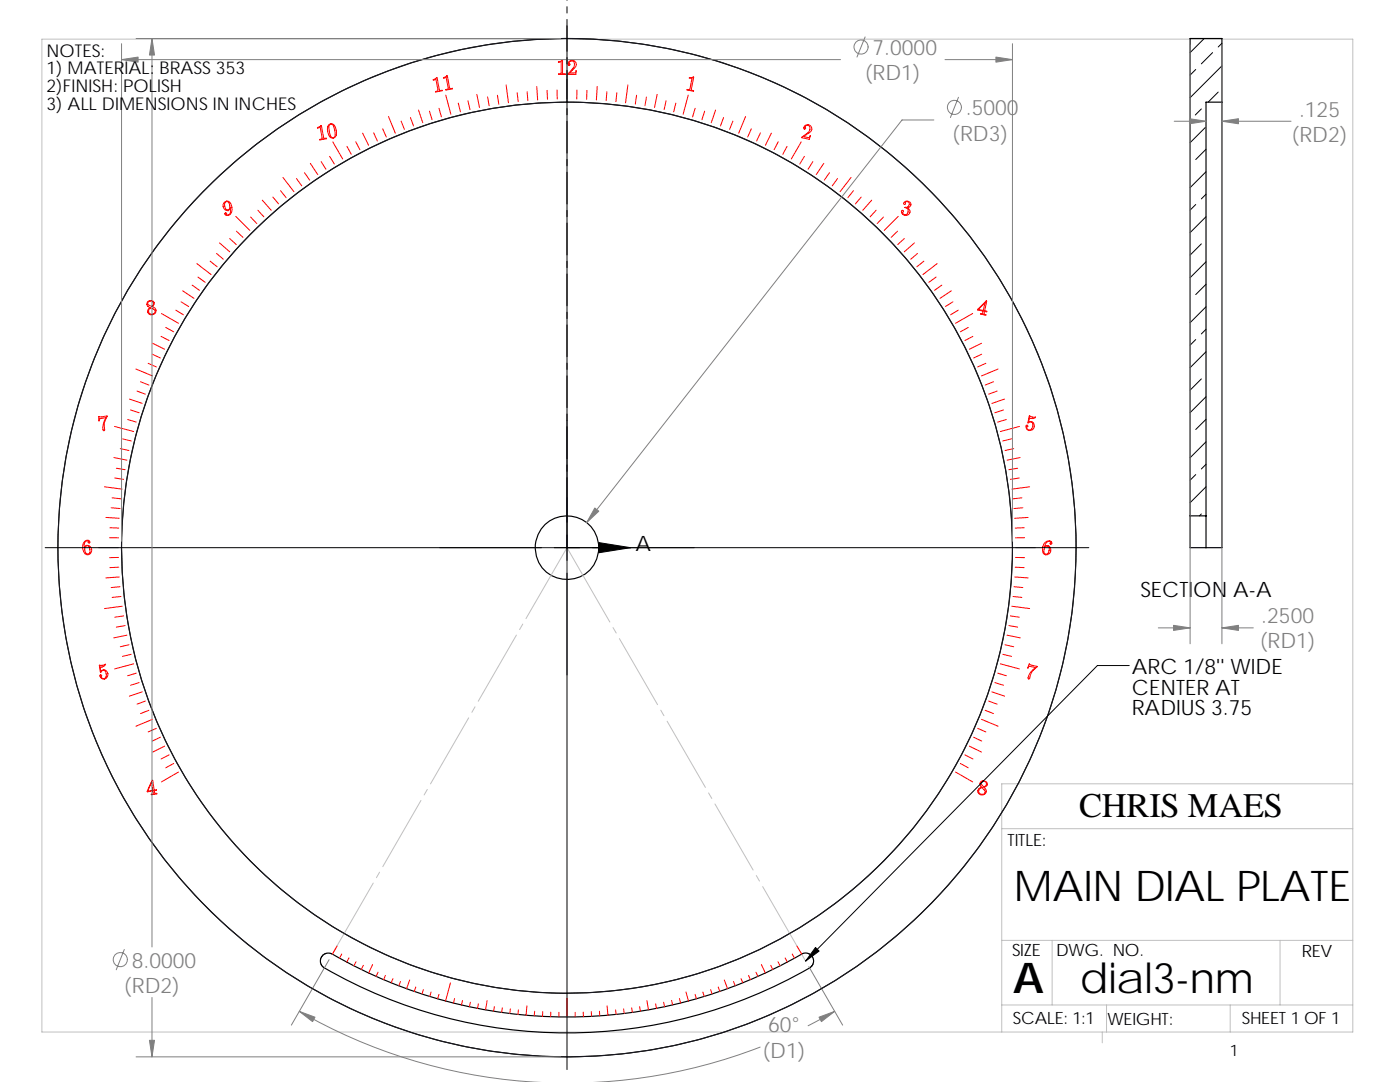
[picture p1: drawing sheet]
<svg xmlns="http://www.w3.org/2000/svg" width="279mm" height="216mm" viewBox="0 0 279 216" stroke-linecap="round" stroke-linejoin="round" font-family="sans-serif">
<g fill="none" stroke="#c0c0c0" stroke-width=".2">
<path d="M8.4 7.8h261.6v198.1h-261.6zM103.1 126.7l-7.7 13.2M104.3 124.5l-.6 1.1M105 123.4l8.2-14.1 8.5 14.8M122.3 125.2l.7 1.1M123.6 127.4l7.6 13.2M84 159.7l-7.6 13.2M85.3 157.5l-.7 1.1M93.5 143.2l-7.6 13.2M94.8 141l-.6 1.1M131.9 141.7l.6 1.1M133.1 143.9l7.7 13.2"/>
<path d="M141.4 158.2l.6 1.1M270 156.4h-70.1v49.5M74.5 176.2l-8.2 14.2M75.8 174l-.7 1.1M142.7 160.4l7.6 13.2M150.9 174.7l.7 1.1M152.2 176.9l8.6 14.9M199.9 165.4h70.1M199.9 187.6h70.1M210 187.6v12.9M255.5 187.6v12.9M199.9 200.5h70.1"/>
<path d="M220 205.9v2.2M220.8 200.5v5.4M245.5 200.5v5.4"/>
</g>
<g fill="none" stroke="#000" stroke-width=".2">
<path d="M113.2 -.1v.2M113.2 1.3v1.3M113.2 3.9v100.3M238.6 13.9l-1.1 1.1M240.3 7.7l-2.8 2.8M242 10.5l-2.2 2.2M243.1 18.4l-2 2M243.9 13.1l-6.4 6.4M243.9 8.6l-.8 .8M239.8 21.7l-1.3 1.2M240.5 25.5l-3 3M240.7 34.3l-3.2 3.1"/>
<path d="M240.7 29.8l-2.1 2M240.7 38.8l-.9 .9M238.6 40.8l-1.1 1.1M239.8 48.7l-2.3 2.2M240.7 43.2l-3.2 3.2M240.7 52.2l-3.2 3.2M240.7 56.7l-2.1 2.1M238.6 67.8l-1.1 1.1M239.8 75.6l-2.3 2.3M240.7 61.2l-3.2 3.2M240.7 70.2l-3.2 3.2M240.7 79.2l-3.2 3.1"/>
<path d="M240.7 65.7l-.9 .9M238.6 94.7l-1.1 1.1M240.7 88.2l-3.2 3.1M240.7 97.1l-3.2 3.2M240.7 83.7l-2.1 2M240.7 92.6l-.9 1M9 109.3h99.1M110.6 109.3h106.7M113.2 106.7v5.1M113.2 114.4v99M239.8 102.6l-.4 .3M225.4 132.8h-6.4l-58.2 59"/>
</g>
<g fill="none" stroke="#000" stroke-width=".23">
<path d="M243.9 20.4v88.9h-6.4v-6.4M243.9 20.4v-12.7h-6.4v95.2M243.9 20.4h-3.2v82.5M237.5 102.9h3.2M240.7 102.9v6.4M64.3 190.7l.9-.5 1 .1a94.2 94.2 0 0 0 94.3-.1l1 .2 .7 .7 .1 1.1-.2 .5-.4 .4a96.2 96.2 0 0 1-97.4-.3l-.4-.8 .1-.7z"/>
<circle cx="113.2" cy="109.3" r="6.4"/>
<circle cx="113.2" cy="109.3" r="101.6"/>
<circle cx="113.2" cy="109.3" r="88.9"/>
</g>
<g fill="none" stroke="#808080" stroke-width=".2">
<path d="M24.3 11.9h143.4M24.3 8.7v99.3M27.2 7.7h84.7M30.3 7.7v181.3M172.7 7.4l-1.7 4M188.6 11.9h13.5M191.3 19.4l-1.6 4.1M202.1 8.7v99.3M237.5 9v119.5M243.9 9v119.5M186.4 23.9h-6.4l-62.9 80.4M234.3 24.2h6.4"/>
<path d="M243.9 24.2h13.8M231.2 125.3h6.3M243.9 125.3h6.2M24.8 189.5l-1.6 4M30.3 199v11.9M65.7 191.5l-7.6 13.1M161.4 192.9l6.8 11.7M27.2 210.9h84.7M59.7 201.8a106.5 106.5 0 0 0 47.7 14.1M151.7 208.9a106.2 106.2 0 0 1-32.8 7M166.6 201.8l-5.3 2.9"/>
<circle cx="171.8" cy="9.4" r="1.41"/>
<circle cx="190.5" cy="21.4" r="1.41"/>
<circle cx="24" cy="191.5" r="1.42"/>
</g>
<g fill="#808080" stroke="#808080" stroke-width=".2">
<path d="M59.7 201.8l3.2 1.2-.5 .9z" fill-rule="evenodd"/>
<path d="M163.4 203l3.2-1.2-2.7 2.1z" fill-rule="evenodd"/>
<path d="M24.3 11.9l3.3-.5v1z" fill-rule="evenodd"/>
<path d="M29.8 207.6h1l-.5 3.3z" fill-rule="evenodd"/>
<path d="M198.8 11.4l3.3 .5-3.3 .5z" fill-rule="evenodd"/>
<path d="M30.3 7.7l.5 3.3h-1z" fill-rule="evenodd"/>
<path d="M118.7 101.4l.8 .6-2.4 2.3z" fill-rule="evenodd"/>
<path d="M234.2 124.8l3.3 .5-3.3 .5z" fill-rule="evenodd"/>
<path d="M243.9 125.3l3.3-.5v1z" fill-rule="evenodd"/>
<path d="M237.4 23.7l3.3 .5-3.3 .5z" fill-rule="evenodd"/>
<path d="M243.9 24.2l3.3-.5v1z" fill-rule="evenodd"/>
</g>
<g fill="none" stroke="#191924" stroke-width=".2">
<path d="M113.2 83.9v50.8M87.8 109.3h50.8"/>
<circle cx="113.2" cy="109.3" r="101.6"/>
<circle cx="113.2" cy="109.3" r="88.9"/>
</g>
<g fill="none" stroke="#f00" stroke-width=".2">
<path d="M86.4 15.9l.8-.4 .5 2.4 .5 .2-1.2 .3-.1-.2 .5-.1-.4-2.3-.5 .2zM88.5 15.5l.8-.4 .4 2.4 .2 .2 .4-.1v.1l-1.3 .3v-.1l.5-.2-.5-2.3-.5 .2zM89 19l1 3.8M95.2 18.8l.5 2.7M97.3 19.3l.3 1.8M99.3 19l.2 1.8M101 17l.5 3.5M103.2 18.5l.2 1.8M105.2 18.3l.1 1.8M107.1 17.3l.2 2.6M109.2 18l.1 1.8M111.2 18v1.8"/>
<path d="M111.4 12.3l.9-.2v2.4v.2l.5 .1v.1h-1.3l.5-.3v-2.3l-.6 .1zM113.2 15.8v3.9M113.5 12.3a.87 .87 0 0 1 1.4 .1 .87 .87 0 0 1-.3 1.3l-1 .9h1.1l.3-.5-.1 .8h-1.5v-.1a2.68 2.68 0 0 0 1.3-2l-.1-.4-.3-.2a.62 .62 0 0 0-.8 .5l.2 .1-.1 .3-.2-.3zM115.1 18v1.8M117.1 18v1.8M119.2 17.3l-.2 2.6M121.1 18.3l-.1 1.8M123.1 18.5l-.2 1.8M125.3 17l-.5 3.5M127 19l-.2 1.8M129 19.3l-.3 1.8M131.1 18.8l-.5 2.7"/>
<path d="M137.4 19l-1.1 3.8M137.6 15.5l.9-.1-.5 2.4 .1 .2 .3 .1v.1l-1.3-.2v-.2h.5l.5-2.2h-.5zM52.3 39.9l1.8 2.1M54.5 39.3l1.1 1.4M56 38.1l1.1 1.4M56.5 35.4l2.2 2.8M59.2 35.6l1 1.5M60.8 34.5l1 1.4M61.9 32.6l1.5 2.2M63.4 25.4l.7-.3 .5 2.4 .6 .2-1.4 .2v-.1l.5-.2-.4-2.2-.5 .2zM64.1 32.3l.9 1.5M65.6 24.9a.82 .82 0 0 1 1.4 .5 1.93 1.93 0 0 1-.2 2.1 .81 .81 0 0 1-1.2-.6 2.09 2.09 0 0 1 0-2z"/>
<path d="M65.8 24.9a.47 .47 0 0 1 .8 .3l.2 .8a1.22 1.22 0 0 1-.3 1.5 .51 .51 0 0 1-.6-.5l-.2-.8a1.24 1.24 0 0 1 .1-1.3zM65.8 31.2l.9 1.5M66.4 28.3l2 3.4M69.2 29.2l.9 1.6M71 28.3l.8 1.6M72.4 26.6l1.2 2.4M74.6 26.5l.7 1.6M76.4 25.7l.7 1.6M77.5 23.2l1.4 3.4M80.1 24.2l.6 1.6M81.9 23.5l.6 1.6M83.5 21.9l.9 2.6"/>
<path d="M85.7 22.2l.5 1.7M87.6 21.6l.5 1.7M91.5 20.6l.4 1.7M93.4 20.1l.4 1.8M132.9 20.1l-.4 1.8M134.9 20.6l-.4 1.7M138.7 21.6l-.5 1.7M140.6 22.2l-.5 1.7M142.8 21.9l-.9 2.6M144.4 23.5l-.6 1.6M146.3 24.2l-.7 1.6M148.8 23.2l-1.4 3.4"/>
<path d="M149.9 25.7l-.7 1.6M151.8 26.5l-.8 1.6M153.9 26.6l-1.1 2.4M155.3 28.3l-.8 1.6M157.1 29.2l-.9 1.6M159.9 28.3l-2 3.4M160.5 31.2l-.9 1.5M160.6 25.1a.86 .86 0 0 1 1.3 .2 .86 .86 0 0 1-.5 1.3l-1.1 .6 1.2 .3 .3-.4-.3 .7-1.5-.4a2.57 2.57 0 0 0 1.6-1.6v-.5l-.4-.3h-.3l-.3 .4h.1v.3h-.3zM162.2 32.3l-.9 1.5M164.4 32.6l-1.5 2.2M165.5 34.5l-1 1.4M167.2 35.6l-1.1 1.5"/>
<path d="M169.8 35.4l-2.1 2.8M170.3 38.1l-1.1 1.4M171.9 39.3l-1.2 1.4M174 39.9l-1.8 2.1M36.5 58l2.2 1.5M38.4 56.9l1.4 1M39.3 52.6l2.8 2.2M39.5 55.3l1.5 1M41.9 52.1l1.4 1.1M43.2 50.6l1.4 1.1M43.8 48.5l2 1.7M44.9 40.3a1.02 1.02 0 0 1 1 .1 1.02 1.02 0 0 1 .4 1 1.19 1.19 0 0 1-1.2 1.6l-.2-.3 .1-.2 .2 .1-.1 .2 .2 .1a.97 .97 0 0 0 .7-1.5 .66 .66 0 0 1-.6 .6 .66 .66 0 0 1-.7-.4 .99 .99 0 0 1 .2-1.3z"/>
<path d="M45 40.3a.45 .45 0 0 1 .7 .1 .86 .86 0 0 1-.4 1.5l-.4-.5a1.02 1.02 0 0 1 .1-1.1zM45.5 41.9h.1M45.8 47.6l1.3 1.2M47.1 43.2l2.7 2.8M47.2 46.1l1.3 1.3M50 43.3l1.2 1.3M51.5 42l1.2 1.3M174.9 42l-1.2 1.3M176.3 43.3l-1.2 1.3M179.1 46.1l-1.3 1.3M179.3 43.2l-2.8 2.8M180.4 40.4a.81 .81 0 0 1 .9-.2 .81 .81 0 0 1 .5 .7l-.2 .3-.5 .3 .4 .3a.81 .81 0 0 1-.6 1.2 .81 .81 0 0 1-.9-1h.3l-.1 .4h-.2l.2 .3 .4 .2 .3-.1a.81 .81 0 0 0 0-1.3l-.3-.1a.63 .63 0 0 0 .8-.4 .63 .63 0 0 0-.3-.8l-.6 .2 .2 .1v.3l-.3-.1z"/>
<path d="M180.5 47.6l-1.3 1.2M182.5 48.5l-2 1.7M183.1 50.6l-1.3 1.1M184.4 52.1l-1.4 1.1M186.8 55.3l-1.4 1M187 52.6l-2.8 2.2M188 56.9l-1.5 1M189.8 58l-2.2 1.5M25.8 79.6l2.6 .9M27.1 73.6l3.3 1.4M27.3 78l1.7 .7M28 76.2l1.7 .6"/>
<path d="M29.4 60.3a.83 .83 0 0 1 1.2-.1 .65 .65 0 0 1-.2 1 .86 .86 0 0 1 .7 1 .81 .81 0 0 1-1.2 .6 .81 .81 0 0 1 0-1.4l-.4-.2a.68 .68 0 0 1-.1-.9zM29.6 72.5l1.6 .7M29.6 60.2l.6-.1 .4 .4-.3 .6-.6-.2a.4 .4 0 0 1-.1-.7zM30 61.4l.4 .2a.58 .58 0 0 1 .5 .3 .58 .58 0 0 1-.1 .6l-.4 .2a.64 .64 0 0 1-.7-.3 .64 .64 0 0 1 .1-.7zM30 61.4h.1M30.4 70.7l1.6 .7M30.5 68.5l2.4 1.2M32.2 67.1l1.5 .8M32.2 62.5l3.4 2M33.1 65.3l1.6 .9M35.1 61.9l1.5 .9M36.1 60.2l1.6 1"/>
<path d="M190.2 60.2l-1.5 1M191.2 61.9l-1.5 .9M193.2 65.3l-1.5 .9M194.1 62.5l-3.4 2M194.2 67.1l-1.6 .8M195.9 68.5l-2.4 1.2M195.9 70.7l-1.6 .7M196.6 60.4l-.4 1.6-1-.3zM196.7 72.5l-1.6 .7M196.8 60.1h.1l-.4 1.9 .4 .1v.1l-.4-.1-.1 .4v.2l.3 .2-1-.2 .4-.2 .1-.4-1.1-.3zM198.3 76.2l-1.7 .6M199 78l-1.7 .7"/>
<path d="M199.2 73.6l-3.3 1.4M200.5 79.6l-2.5 .9M19.7 83.1h1.7a3.7 3.7 0 0 0-.5 2.7l-.2 .1a2.6 2.6 0 0 1 .4-2.6l-1.2 .3-.2 .4zM20.8 97.1l3.6 .5M22.4 99.3l1.8 .2M22.7 91.3l2.6 .5M22.9 85.1l3.8 1M22.9 95.4l1.8 .3M23.2 93.4l1.8 .3M24 89.5l1.7 .4M24.4 87.6l1.8 .4M25.5 83.7l1.7 .5"/>
<path d="M26.1 81.8l1.7 .6M200.3 81.8l-1.8 .6M200.8 83.7l-1.7 .5M201.9 87.6l-1.8 .4M202.3 89.5l-1.7 .4M203.1 93.4l-1.8 .3M203.4 95.4l-1.7 .3M203.5 85.1l-3.9 1M203.6 91.3l-2.6 .5M203.9 99.3l-1.7 .2M205.4 83l.8 .3 .5-.1a.79 .79 0 0 1-1.2 .2l-.2 .8a.89 .89 0 0 1 1.2 1 .89 .89 0 0 1-1.4 .6 .58 .58 0 0 1-.1-1l.1 .3-.2 .1 .1 .3a.68 .68 0 0 0 .8 .2 .68 .68 0 0 0 .3-.8v-.3a.59 .59 0 0 0-1-.2zM205.5 97.1l-3.6 .5"/>
<path d="M16.9 108l.4-.2a.45 .45 0 0 1 .6 .5l-.1 .1-.2-.2 .2-.2a.66 .66 0 0 0-.8 0 .66 .66 0 0 0-.2 .7v.6a.68 .68 0 0 1 .6-.5 .68 .68 0 0 1 .7 .4 .88 .88 0 0 1-.3 1.4 .88 .88 0 0 1-1.2-.8 1.65 1.65 0 0 1 .3-1.8zM17.1 109a.57 .57 0 0 1 .7 0 .57 .57 0 0 1 .1 .7 .6 .6 0 0 1-.5 .9l-.3-.3-.2-.6zM19.7 109.3h3.9M21.1 103.3l2.7 .1M21.9 107.3h1.7M21.9 105.3l1.8 .1M22.2 101.3l1.8 .2M23.6 111.2l-1.7 .1M23.7 113.2l-1.8 .1M23.8 115.1l-2.7 .2M24 117.1l-1.8 .1M24.2 119l-1.8 .2"/>
<path d="M202.2 119l1.7 .2M202.4 117.1l1.7 .1M202.5 115.1l2.7 .2M202.6 113.2l1.8 .1M202.7 111.2l1.8 .1M202.7 109.3h3.9M204.1 101.3l-1.7 .2M204.4 105.3l-1.8 .1M204.5 107.3h-1.8M205.2 103.3l-2.7 .1M208.6 108.2l.4-.3h.5a.36 .36 0 0 1 .4 .3 .36 .36 0 0 1-.2 .4l-.1-.2 .2-.1a.73 .73 0 0 0-.8-.2 .73 .73 0 0 0-.4 .7l-.2 .4a.67 .67 0 0 1 .8-.3 .67 .67 0 0 1 .5 .6 .86 .86 0 0 1-.7 1.2 .86 .86 0 0 1-1-1l.3-1.1zM208.6 109.1a.44 .44 0 0 1 .5-.1 .44 .44 0 0 1 .3 .3v.3a.65 .65 0 0 1-.2 .8 .65 .65 0 0 1-.8 0l-.1-.5z"/>
<path d="M19.8 132.8h.7l.6-.3a.84 .84 0 0 1-1.1 .6l.1 .9a.88 .88 0 0 1 1.4 .1 .88 .88 0 0 1-.3 1.3 .75 .75 0 0 1-.9 0 .75 .75 0 0 1-.3-.7h.2l.1 .1-.2 .2 .2 .3a.61 .61 0 0 0 .8-.1 .61 .61 0 0 0 .1-.7l-.2-.5a.63 .63 0 0 0-1 .2zM24.4 121l-3.6 .4M24.7 122.9l-1.8 .3M25 124.8l-1.8 .3M25.3 126.7l-2.6 .6M25.7 128.7l-1.7 .4M26.2 130.6l-1.8 .4M26.7 132.5l-3.8 1M27.2 134.3l-1.7 .5M27.8 136.2l-1.7 .5M28.4 138l-2.6 .9M29 139.9l-1.7 .6"/>
<path d="M197.3 139.9l1.7 .6M198 138l2.5 .9M198.5 136.2l1.8 .5M199.1 134.3l1.7 .5M199.6 132.5l3.9 1M200.1 130.6l1.8 .4M200.6 128.7l1.7 .4M201 126.7l2.6 .6M201.3 124.8l1.8 .3M201.7 122.9l1.7 .3M201.9 121l3.6 .4M205.4 132.5l1.6 .5-.1 .1a3.3 3.3 0 0 0-1.4 2.3h-.3a2.86 2.86 0 0 1 1.4-2.2l-1.2-.3-.3 .4z"/>
<path d="M29.7 141.7l-1.7 .7M30.2 156.1l.3 1.6-1 .2zM30.4 155.7l.1 .1 .3 1.9 .4-.1v.1l-.4 .1 .1 .5 .4 .1-1.1 .2 .4-.3-.1-.5-1.1 .2v-.1zM30.4 143.5l-3.3 1.4M31.2 145.3l-1.6 .7M32 147.1l-1.6 .8M32.9 148.9l-2.4 1.2M33.7 150.6l-1.5 .8M34.7 152.3l-1.6 .9M35.6 154.1l-3.4 1.9M190.7 154.1l3.4 1.9M191.7 152.3l1.5 .9"/>
<path d="M192.6 150.6l1.6 .8M193.5 148.9l2.4 1.2M194.3 147.1l1.6 .8M195.1 145.3l1.6 .7M195.4 157.5l.6-.3 .2 .2a.58 .58 0 0 1 .4 .5 .58 .58 0 0 1-.3 .6h-.5a.63 .63 0 0 1-.4-1zM195.8 155.9l.6-.1 .5 .2a.57 .57 0 0 1-.1 .9l-.4 .2 .3 .4a.81 .81 0 0 1-.8 1.1 .81 .81 0 0 1-.6-1.2l.6-.3-.3-.3a.7 .7 0 0 1 .2-.9zM195.9 156a.63 .63 0 0 1 .9 .2v.5l-.5 .3-.5-.6zM195.9 143.5l3.3 1.4M196.6 141.7l1.7 .7M67.3 188.8l-1 1.6M68.2 190.4l-.4 .8M69.6 191.2l-.4 .8"/>
<path d="M71.1 191.9l-.5 .8M72.5 192.6l-.4 .9M74.4 192.5l-.8 1.7M75.4 194l-.3 .8M76.9 194.6l-.3 .9M78.4 195.3l-.3 .8M79.9 195.9l-.3 .8M81.8 195.5l-.7 1.8M83 197l-.3 .8M84.5 197.5l-.3 .9M86 198l-.2 .8M87.6 198.4l-.3 .9"/>
<path d="M89.9 196.1l-1 3.6M90.7 199.2l-.2 1M92.3 199.6l-.2 .9M93.9 200l-.2 .9M97.2 199.7l-.3 1.8M113.2 199.2v3.7M129.1 199.7l.3 1.8M132.4 200l.2 .9M134 199.6l.2 .9M135.6 199.2l.2 1M136.9 197.9l.5 1.8M138.7 198.4l.3 .9"/>
<path d="M140.3 198l.2 .8M141.8 197.5l.3 .9M143.3 197l.4 .8M144.5 195.5l.7 1.8M146.4 195.9l.3 .8M147.9 195.3l.4 .8M149.4 194.6l.4 .9M150.9 194l.4 .8M152 192.5l.7 1.7M153.8 192.6l.4 .9M155.3 191.9l.4 .8M156.7 191.2l.4 .8"/>
<path d="M158.1 190.4l.5 .8M159 188.8l1 1.6M95.5 200.3l-.2 .9M98.7 200.9l-.2 .9M100.2 201.1l-.1 .9M101.9 201.3l-.2 .9M103.5 201.5l-.1 .9M105.2 200.7l-.2 1.9M106.7 201.8l-.1 .9M108.3 201.9v.9M109.9 202v.9M111.5 202v.9"/>
<path d="M114.8 202v.9M116.4 202v.9M118 201.9l.1 .9M119.6 201.8l.1 .9M121.2 200.7l.1 1.9M122.9 201.5l.1 .9M124.5 201.3l.1 .9M126.1 201.1l.1 .9M127.7 200.9l.1 .9M130.9 200.3l.1 .9"/>
</g>
<g fill="#000" stroke="#000" stroke-width=".2">
<path d="M119.5 108.3l6.4 1-6.4 1z"/>
<path d="M162.8 189.1l.7 .7-2.7 2z" fill-rule="evenodd"/>
</g>
<path d="M113.2 99.3v10" fill="none" stroke="#000" stroke-width=".25"/>
<g font-size="8.5">
<text x="202.4" y="179.9">MAIN DIAL PLATE</text>
<text x="202.2" y="198.2">A</text>
<text x="215.6" y="198.1">dial3-nm</text>
</g>
<text font-size="6.9" x="215.4" y="163">CHRIS MAES</text>
<g font-size="4.2" fill="#808080">
<text x="174.1" y="11">7.0000</text>
<text x="172.6" y="16">(RD1)</text>
<text x="192.7" y="23">.5000</text>
<text x="259.2" y="23.3">.125</text>
<text x="190" y="28">(RD3)</text>
<text x="257.8" y="28.3">(RD2)</text>
<text x="251.7" y="124.4">.2500</text>
<text x="251.4" y="129.4">(RD1)</text>
<text x="26.3" y="193.1">8.0000</text>
<text x="24.7" y="198.1">(RD2)</text>
<text x="153.3" y="206">60°</text>
<text x="152.2" y="211">(D1)</text>
</g>
<g font-size="4.2">
<text x="126.8" y="110">A</text>
<text x="227.6" y="119.2">SECTION A-A</text>
<text x="225.9" y="134.4">ARC 1/8'' WIDE</text>
<text x="225.9" y="138.6">CENTER AT</text>
<text x="225.9" y="142.8">RADIUS 3.75</text>
</g>
<g font-size="3.5">
<text x="9.3" y="11.3">NOTES:</text>
<text x="9.3" y="14.9">1) MATERIAL: BRASS 353</text>
<text x="9.3" y="18.4">2)FINISH: POLISH</text>
<text x="9.3" y="21.9">3) ALL DIMENSIONS IN INCHES</text>
</g>
<g font-size="3.4">
<text x="201.1" y="168.8">TITLE:</text>
<text x="202" y="190.8">SIZE</text>
<text x="210.8" y="190.8">DWG. NO.</text>
<text x="259.8" y="190.9">REV</text>
<text x="202.1" y="204.4">SCALE: 1:1</text>
<text x="221" y="204.5">WEIGHT:</text>
<text x="247.8" y="204.4">SHEET 1 OF 1</text>
</g>
<text font-size="3.2" x="245.4" y="210.7">1</text>
</svg>
